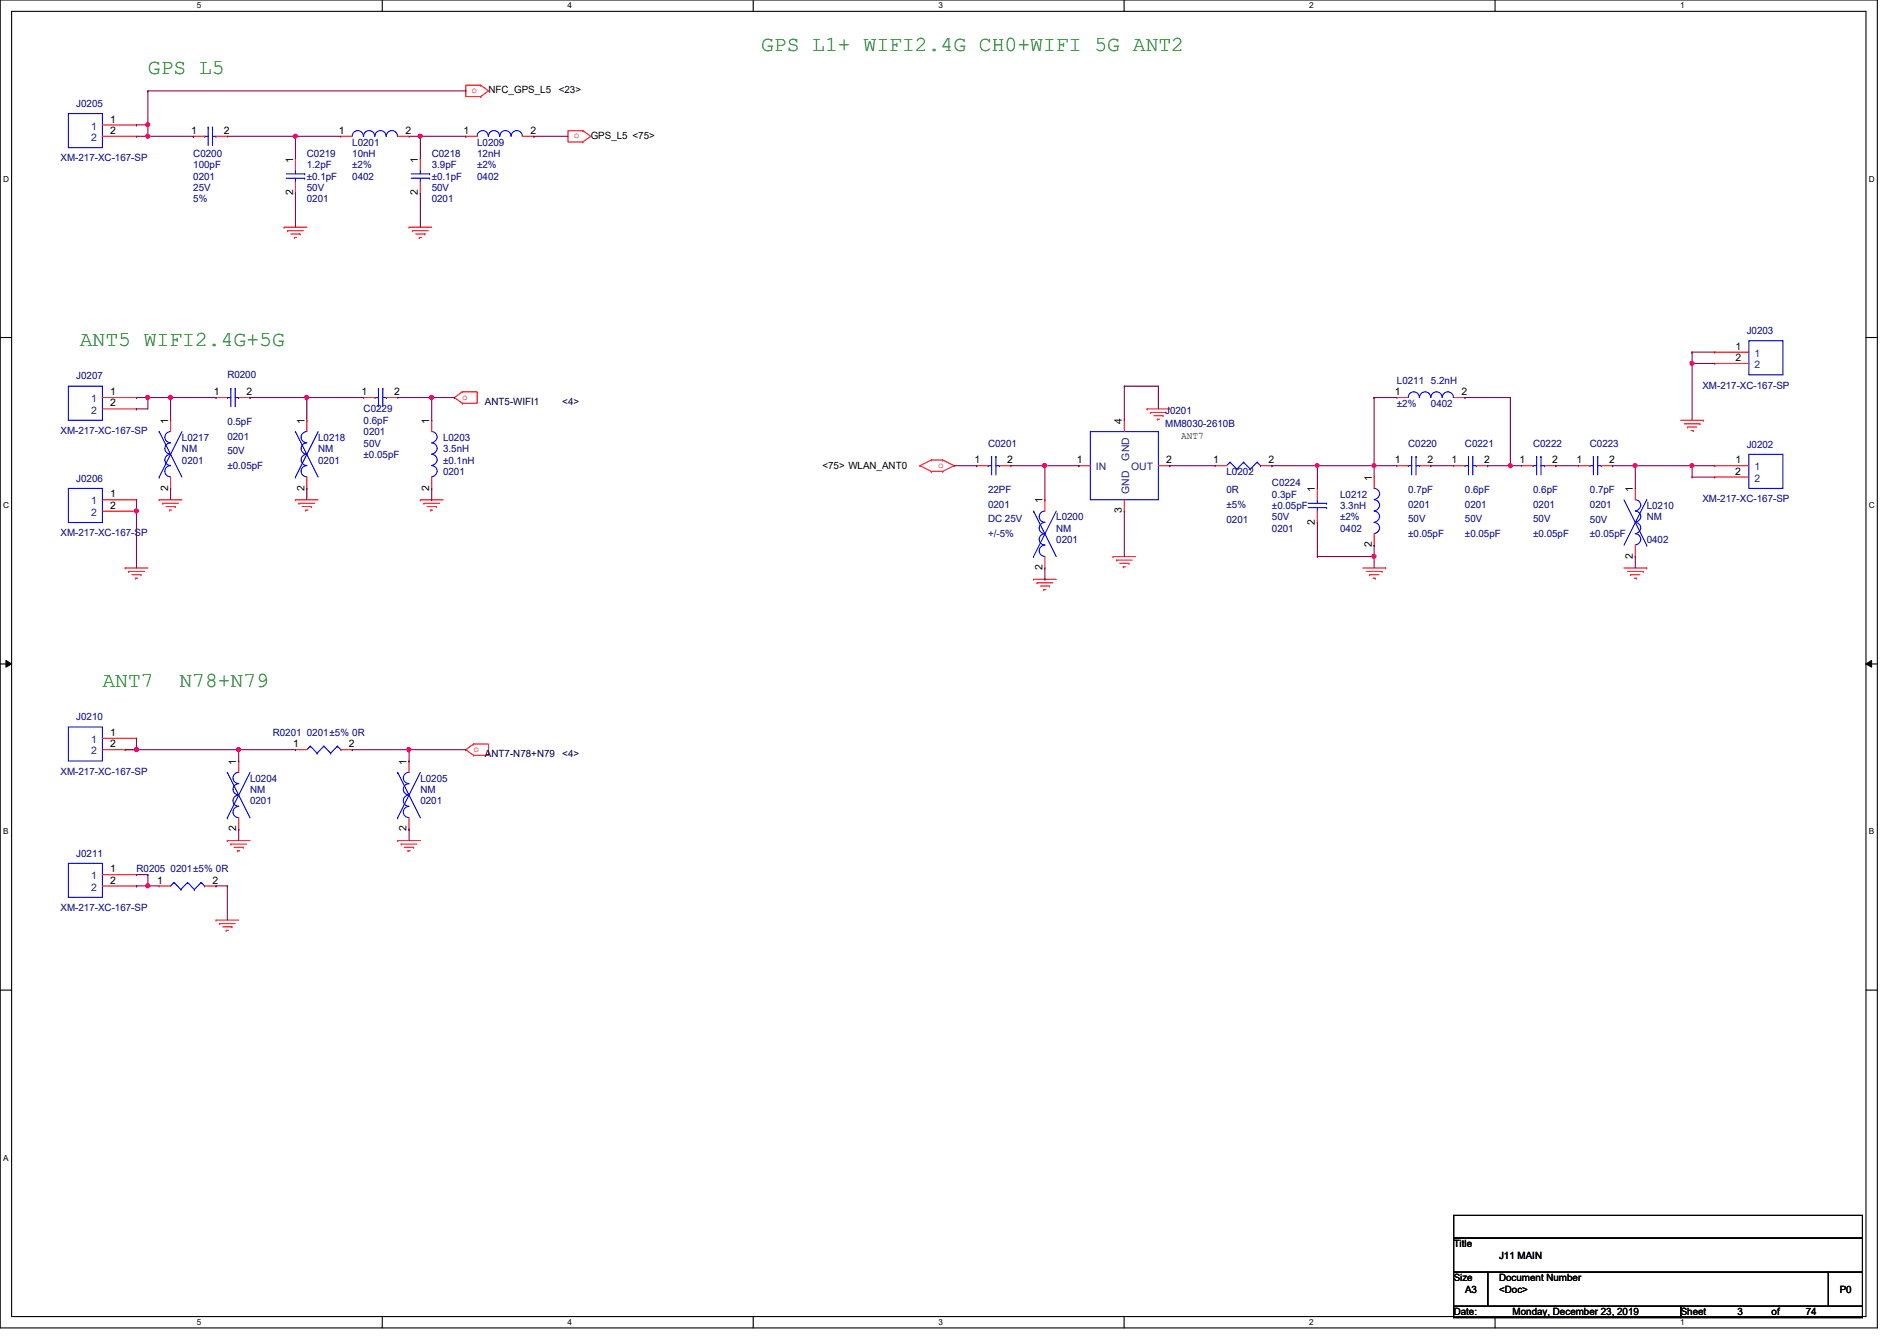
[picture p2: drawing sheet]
<svg xmlns="http://www.w3.org/2000/svg" width="297mm" height="210mm" viewBox="0 0 297 210" stroke-linecap="round" stroke-linejoin="round" font-family="sans-serif">
<path d="M0 0h294v207.9h-294zM1.8 1.8h290.4v204.3h-290.4z" fill="none" stroke="#000" stroke-width=".17"/>
<g fill="#fff">
<path d="M30.8 .2h.7v1.4h-.7z"/>
<path d="M30.8 206.2h.7v1.4h-.7z"/>
</g>
<path d="M59.9 0v1.8M59.9 206.1v1.8" fill="none" stroke="#000" stroke-width=".17"/>
<g fill="#fff">
<path d="M88.9 .2h.6v1.4h-.6z"/>
<path d="M88.9 206.2h.6v1.4h-.6z"/>
</g>
<path d="M117.9 0v1.8M117.9 206.1v1.8" fill="none" stroke="#000" stroke-width=".17"/>
<g fill="#fff">
<path d="M146.9 .2h.7v1.4h-.7z"/>
<path d="M146.9 206.2h.7v1.4h-.7z"/>
</g>
<path d="M176 0v1.8M176 206.1v1.8" fill="none" stroke="#000" stroke-width=".17"/>
<g fill="#fff">
<path d="M205 .2h.7v1.4h-.7z"/>
<path d="M205 206.2h.7v1.4h-.7z"/>
</g>
<path d="M234.1 0v1.8M234.1 206.1v1.8" fill="none" stroke="#000" stroke-width=".17"/>
<g fill="#fff">
<path d="M263.1 .2h.7v1.4h-.7z"/>
<path d="M263.1 206.2h.7v1.4h-.7z"/>
<path d="M.5 27.3h.9v1.4h-.9z"/>
<path d="M292.6 27.3h.9v1.4h-.9z"/>
<path d="M.5 78.4h.9v1.4h-.9z"/>
<path d="M292.6 78.4h.9v1.4h-.9z"/>
</g>
<path d="M0 52.8h1.8M292.2 52.8h1.8" fill="none" stroke="#000" stroke-width=".17"/>
<g fill="#fff">
<path d="M.5 129.5h.8v1.4h-.8z"/>
<path d="M292.6 129.5h.8v1.4h-.8z"/>
</g>
<path d="M0 103.9h1.8M292.2 103.9h1.8" fill="none" stroke="#000" stroke-width=".17"/>
<path d="M.9 103.4l.9 .5-.9 .5zM292.2 103.9l.9-.5v1z" fill="#000"/>
<path d="M.9 103.4l.9 .5-.9 .5zM292.2 103.9l.9-.5v1z" fill="none" stroke="#000" stroke-width=".16"/>
<path d="M.5 180.5h.8v1.4h-.8z" fill="#fff"/>
<path d="M0 155h1.8M292.2 155h1.8M227.6 190.2h64v3.6h-64zM227.6 193.8h64v5.3h-64zM227.6 199.1h5.4v5.4h-5.4zM233 199.1h53.3v5.4h-53.3zM286.3 199.1h5.3v5.4h-5.3zM227.6 204.5h35.6v1.7h-35.6zM263.2 204.5h28.4v1.7h-28.4z" fill="none" stroke="#000" stroke-width=".17"/>
<g fill="none" stroke="#f00" stroke-width=".17">
<path d="M16 19.6h5.4M21.4 19.6h.1M75.3 13.3h.1M75.3 15.1h.1M75.3 13.3h-2.4v1.8h2.4M75.3 13.3l1.2 .9-1.2 .9M16 21.3h5.4M21.4 21.3h.1M30.3 21.3h.1M30.3 21.3h1.7M33.8 21.3h1.8M35.6 21.3h.1"/>
<path d="M44.5 35.6h.1M44.5 35.6h3.5M45 36.1h.1M45 36.1h2.5M45.5 36.6h1.5M46.1 37.2h.1M46.1 37.2h.3M46.3 24.9h.1M46.3 30.2h.1M46.3 24.9v1.8M46.3 28.4v1.8M47 36.6h.1"/>
<path d="M53.4 21.3h.1M53.4 21.3h1.8M62.3 21.3h1.7M64 21.3h.1M64 35.6h.1M64 35.6h3.6M64.6 36.1h.1M64.6 36.1h2.5M65.1 36.6h1.4M65.7 37.2h.1M65.7 37.2h.3M65.8 24.9h.1"/>
<path d="M65.8 30.2h.1M65.8 24.9v1.8M65.8 28.4v1.8M66.5 36.6h.1M72.9 21.3h.1M72.9 21.3h1.8M81.8 21.3h1.8M83.6 21.3h.1M91.3 20.4h.1M91.3 22.2h.1M91.3 20.4h-2.4v1.8h2.4M91.3 20.4l1.2 .9-1.2 .9"/>
<path d="M268.5 55.1h.1M268.5 56.9h.1M268.5 55.1h5.3M268.5 56.9h5.3M16 64h5.4M16 62.2h5.4M16 78.2h5.4M21.4 62.2h.1M21.4 64h.1M21.4 78.2h.1M24.9 78.2h.1M24.9 78.2h3.6"/>
<path d="M25.5 78.8h.1M25.5 78.8h2.4M26 79.3h1.4M26.5 79.8h.1M26.5 79.8h.4M26.7 65.8h.1M26.7 76.5h.1M26.7 65.8v1.8M26.7 74.7v1.8M27.4 79.3h.1M33.8 62.2h.1M33.8 62.2h1.8"/>
<path d="M37.4 62.2h1.8M39.2 62.2h.1M46.3 78.2h.1M46.3 78.2h3.5M46.8 78.8h.1M46.8 78.8h2.5M47.3 79.3h1.5M47.9 79.8h.1M47.9 79.8h.3M48 65.8h.1M48 76.5h.1M48 65.8v1.8"/>
<path d="M48 74.7v1.8M48.8 79.3h.1M56.9 62.2h.1M56.9 62.2h1.8M60.5 62.2h1.8M62.3 62.2h.1M65.8 78.2h.1M65.8 78.2h3.6M66.4 78.8h.1M66.4 78.8h2.4M66.9 79.3h1.4M67.4 79.8h.1"/>
<path d="M67.4 79.8h.4M67.6 65.8h.1M67.6 76.5h.1M67.6 65.8v1.8M67.6 74.7v1.8M68.3 79.3h.1M72.4 61.3h.1M72.4 63.1h.1M72.4 61.3h2.3v1.8h-2.3M72.4 61.3l-1.2 .9 1.2 .9M144.1 72.9h.1M144.1 72.9l1.7 .9"/>
<path d="M145.8 72h.1M145.8 73.8h.1M145.8 72h1.8M145.8 72l-1.7 .9M145.8 73.8h1.8M147.6 72h.1M147.6 73.8h.1M147.6 72l1.8 .9M149.4 72.9h.1M149.4 72.9l-1.8 .9M152.9 72.9h.1M152.9 72.9h1.8"/>
<path d="M156.5 72.9h1.8M158.3 72.9h.1M163.6 78.2h.1M163.6 78.2v1.8M168.9 72.9h.1M168.9 72.9h1.8M176.1 65.8h.1M176.1 65.8v1.8M176.1 78.2v1.8M179.6 64h.1M179.6 64h3.6M180.2 64.6h.1"/>
<path d="M180.2 64.6h2.4M180.7 65.1h1.4M181.2 65.6h.1M181.2 65.6h.4M181.4 72.9h1.8M182.1 65.1h.1M183.2 72.9h.1M190.3 72.9h.1M190.3 72.9h1.8M197.4 72.9h1.8M199.2 72.9h.1M206.3 76.5h.1"/>
<path d="M206.3 76.5v1.7M215.2 74.7h.1M215.2 74.7v1.8M218.7 72.9h.1M218.7 72.9h1.8M218.7 62.2h.1M218.7 62.2h1.8M222.3 72.9h1.8M224.1 72.9h.1M227.6 72.9h.1M227.6 72.9h1.8M227.6 62.2h1.8"/>
<path d="M229.4 62.2h.1M231.2 72.9h1.7M232.9 72.9h.1M238.3 72.9h.1M238.3 72.9h1.8M241.8 72.9h1.8M243.6 72.9h.1M247.2 72.9h.1M247.2 72.9h1.8M250.7 72.9h1.8M252.5 72.9h.1M256.1 76.5h.1"/>
<path d="M256.1 76.5v1.7M263.2 65.8h3.5M263.7 66.3h2.5M264.2 66.8h.1M264.2 66.8h1.5M264.8 67.4h.3M265.1 67.4h.1M266.2 66.3h.1M266.7 65.8h.1M268.5 72.9h.1M268.5 74.7h.1M268.5 72.9h5.3"/>
<path d="M268.5 74.7h5.3M16 80h5.4M19.6 88.9h.1M19.6 88.9h3.6M20.1 89.4h.1M20.1 89.4h2.5M20.7 90h1.4M21.2 90.5h.1M21.2 90.5h.3M21.4 80h.1M22.1 90h.1M161.8 90.7h.1"/>
<path d="M161.8 90.7h3.6M162.4 91.2h.1M162.4 91.2h2.4M162.9 91.7h1.4M163.4 92.3h.1M163.4 92.3h.4M163.6 88.9h.1M163.6 87.1v1.8M164.3 91.7h.1M174.3 87.1h.1M174.3 87.1h3.5M174.8 87.7h.1"/>
<path d="M174.8 87.7h2.5M175.3 88.2h1.5M175.9 88.7h.1M175.9 88.7h.3M176.1 80h.1M176.8 88.2h.1M206.3 81.8h.1M206.3 80v1.8M213.4 88.9h3.6M213.9 89.4h2.5M214.5 90h.1M214.5 90h1.4"/>
<path d="M215 90.5h.3M215.2 85.3h.1M215.2 83.6v1.7M215.3 90.5h.1M216.4 89.4h.1M217 88.9h.1M254.3 88.9h3.5M254.8 89.4h2.5M255.3 90h.1M255.3 90h1.5M255.9 90.5h.3M256.1 87.1h.1"/>
<path d="M256.1 85.3v1.8M256.2 90.5h.1M257.3 89.4h.1M257.8 88.9h.1M16 115.6h5.4M16 117.3h5.4M21.4 115.6h.1M21.4 117.3h.1M37.4 119.1h.1M37.4 119.1v1.8M46.3 117.3h.1M46.3 117.3h1.7"/>
<path d="M53.4 117.3h1.8M55.2 117.3h.1M64 119.1h.1M64 119.1v1.8M74.2 116.5h.1M74.2 118.2h.1M74.2 116.5h2.3v1.7h-2.3M74.2 116.5l-1.3 .8 1.3 .9M16 136.9h5.4M16 138.7h5.4M21.4 136.9h.1M21.4 138.7h.1"/>
<path d="M24.9 138.7h.1M24.9 138.7h1.8M32 138.7h1.8M33.8 138.7h.1M35.6 131.6h.1M35.6 131.6h3.6M36.1 132.1h.1M36.1 132.1h2.5M36.7 132.6h1.4M37.2 133.2h.1M37.2 133.2h.3M37.4 129.8h.1"/>
<path d="M37.4 128v1.8M38.1 132.6h.1M62.3 131.6h.1M62.3 131.6h3.5M62.8 132.1h.1M62.8 132.1h2.5M63.3 132.6h1.5M63.9 133.2h.1M63.9 133.2h.3M64 129.8h.1M64 128v1.8M64.8 132.6h.1"/>
<path d="M33.8 144h.1M33.8 144h3.6M34.4 144.6h.1M34.4 144.6h2.4M34.9 145.1h1.4M35.4 145.6h.1M35.4 145.6h.4M36.3 145.1h.1"/>
</g>
<g fill="none" stroke="#00f" stroke-width=".17">
<path d="M10.7 17.8h5.3v5.3h-5.3zM32.6 19.9h.1M32.6 19.9v2.9M33.3 19.9h.1M33.3 19.9v2.9M32 21.3h.1M32 21.3h.6M33.3 21.3h.5M33.8 21.3h.1M44.8 27.2h2.9M44.8 27.9h2.9M46.3 26.7h.1"/>
<path d="M46.3 28.4h.1M46.3 26.7v.5M46.3 27.9v.5M47.7 27.2h.1M47.7 27.9h.1M55.2 21.3a.87 .87 0 0 1 .8-.9 .87 .87 0 0 1 .9 .9M56.9 21.3a.87 .87 0 0 1 .9-.9 .87 .87 0 0 1 .9 .9M58.7 21.3a.87 .87 0 0 1 .9-.9 .87 .87 0 0 1 .8 .9M60.5 21.3a.87 .87 0 0 1 .9-.9 .87 .87 0 0 1 .8 .9M64.4 27.2h2.9M64.4 27.9h2.9M65.8 26.7h.1"/>
<path d="M65.8 28.4h.1M65.8 26.7v.5M65.8 27.9v.5M67.3 27.2h.1M67.3 27.9h.1M74.7 21.3a.87 .87 0 0 1 .9-.9 .87 .87 0 0 1 .8 .9M76.5 21.3a.87 .87 0 0 1 .9-.9 .87 .87 0 0 1 .8 .9M78.3 21.3a.87 .87 0 0 1 .8-.9 .87 .87 0 0 1 .9 .9M80 21.3a.87 .87 0 0 1 .9-.9 .87 .87 0 0 1 .9 .9M273.8 53.3h5.4v5.4h-5.4zM10.7 60.4h5.3v5.4h-5.3zM10.7 76.5h5.3v5.3h-5.3z"/>
<path d="M24.9 67.6h.1M24.9 74.7h.1M24.9 67.6l3.6 7.1M26.7 67.6a.87 .87 0 0 0-.9 .8 .87 .87 0 0 0 .9 .9M26.7 69.3a.87 .87 0 0 0-.9 .9 .87 .87 0 0 0 .9 .9M26.7 71.1a.87 .87 0 0 0-.9 .9 .87 .87 0 0 0 .9 .9M26.7 72.9a.87 .87 0 0 0-.9 .9 .87 .87 0 0 0 .9 .8M28.5 67.6l-3.6 7.1M35.6 62.2h.1M35.6 62.2h.5M36.1 60.8h.1M36.1 60.8v2.9"/>
<path d="M36.8 60.8h.1M36.8 62.2h.6M36.8 60.8v2.9M37.4 62.2h.1M46.3 67.6h.1M46.3 74.7h.1M46.3 67.6l3.5 7.1M48 67.6a.87 .87 0 0 0-.8 .8 .87 .87 0 0 0 .8 .9M48 69.3a.87 .87 0 0 0-.8 .9 .87 .87 0 0 0 .8 .9M48 71.1a.87 .87 0 0 0-.8 .9 .87 .87 0 0 0 .8 .9M48 72.9a.87 .87 0 0 0-.8 .9 .87 .87 0 0 0 .8 .8M49.8 67.6l-3.5 7.1"/>
<path d="M58.7 62.2h.1M58.7 62.2h.6M59.3 60.8h.1M59.3 60.8v2.9M59.9 60.8h.1M59.9 60.8v2.9M59.9 62.2h.6M60.5 62.2h.1M67.6 67.6a.87 .87 0 0 1 .8 .8 .87 .87 0 0 1-.8 .9M67.6 69.3a.87 .87 0 0 1 .8 .9 .87 .87 0 0 1-.8 .9M67.6 71.1a.87 .87 0 0 1 .8 .9 .87 .87 0 0 1-.8 .9M67.6 72.9a.87 .87 0 0 1 .8 .9 .87 .87 0 0 1-.8 .8"/>
<path d="M154.7 72.9h.1M154.7 72.9h.6M155.3 71.5h.1M155.3 71.5v2.8M155.9 71.5h.1M155.9 72.9h.6M155.9 71.5v2.8M156.5 72.9h.1M170.7 67.6h10.7v10.6h-10.7zM192.6 72.3h.1M192.6 72.3l-.5 .6M192.6 72.3l1.1 1.1"/>
<path d="M193.7 73.4h.1M194.7 72.3h.1M194.7 72.3l-1 1.1M194.7 72.3l1.1 1.1M195.8 73.4h.1M196.8 72.3h.1M196.8 72.3l-1 1.1M196.8 72.3l.6 .6M197.4 72.9h.1M204.8 78.8h2.9M204.8 79.5h2.9M206.3 78.2h.1"/>
<path d="M206.3 78.2v.6M206.3 79.5v.5M207.7 78.8h.1M207.7 79.5h.1M215.2 76.5a.87 .87 0 0 1 .8 .8 .87 .87 0 0 1-.8 .9M215.2 78.2a.87 .87 0 0 1 .8 .9 .87 .87 0 0 1-.8 .9M220.5 72.9h.1M220.5 72.9h.6M220.5 62.2a.87 .87 0 0 1 .9-.9 .87 .87 0 0 1 .8 .9M221.1 71.5h.1M221.1 71.5v2.8M221.7 71.5h.1"/>
<path d="M221.7 72.9h.6M221.7 71.5v2.8M222.3 72.9h.1M222.3 62.2a.87 .87 0 0 1 .9-.9 .87 .87 0 0 1 .8 .9M224.1 62.2a.87 .87 0 0 1 .8-.9 .87 .87 0 0 1 .9 .9M225.8 62.2a.87 .87 0 0 1 .9-.9 .87 .87 0 0 1 .9 .9M229.4 72.9h.1M229.4 72.9h.5M229.9 71.5h.1M229.9 71.5v2.8M230.6 71.5h.1M230.6 72.9h.6"/>
<path d="M230.6 71.5v2.8M231.2 72.9h.1M240.1 72.9h.1M240.1 72.9h.5M240.6 71.5h.1M240.6 71.5v2.8M241.3 71.5h.1M241.3 72.9h.5M241.3 71.5v2.8M241.8 72.9h.1M249 72.9h.1M249 72.9h.5"/>
<path d="M249.5 71.5h.1M249.5 71.5v2.8M250.2 71.5h.1M250.2 71.5v2.8M250.2 72.9h.5M250.7 72.9h.1M254.3 78.2l3.5 7.1M256.1 78.2a.87 .87 0 0 1 .8 .9 .87 .87 0 0 1-.8 .9M257.8 78.2h.1M257.8 78.2l-3.5 7.1M273.8 71.1h5.4v5.4h-5.4zM161.8 80h.1"/>
<path d="M161.8 87.1h.1M161.8 80l3.6 7.1M163.6 80a.87 .87 0 0 0-.9 .9 .87 .87 0 0 0 .9 .8M163.6 81.8a.87 .87 0 0 0-.9 .9 .87 .87 0 0 0 .9 .8M163.6 83.6a.87 .87 0 0 0-.9 .8 .87 .87 0 0 0 .9 .9M163.6 85.3a.87 .87 0 0 0-.9 .9 .87 .87 0 0 0 .9 .9M165.4 80l-3.6 7.1M206.3 80h.1M215.2 80a.87 .87 0 0 1 .8 .9 .87 .87 0 0 1-.8 .8M215.2 81.8a.87 .87 0 0 1 .8 .9 .87 .87 0 0 1-.8 .8M256.1 80a.87 .87 0 0 1 .8 .9 .87 .87 0 0 1-.8 .8M256.1 81.8a.87 .87 0 0 1 .8 .9 .87 .87 0 0 1-.8 .8"/>
<path d="M256.1 83.6a.87 .87 0 0 1 .8 .8 .87 .87 0 0 1-.8 .9M257.8 85.3h.1M10.7 113.8h5.3v5.3h-5.3zM48.6 116.8h.1M48.6 116.8l-.6 .5M48.6 116.8l1.1 1.1M49.7 117.9h.1M50.7 116.8h.1M50.7 116.8l-1 1.1M50.7 116.8l1.1 1.1M51.8 117.9h.1M52.8 116.8h.1"/>
<path d="M52.8 116.8l-1 1.1M52.8 116.8l.6 .5M53.4 117.3h.1M10.7 135.1h5.3v5.4h-5.3zM27.3 138.1h.1M27.3 138.1l-.6 .6M27.3 138.1l1 1.1M28.3 139.2h.1M29.4 138.1h.1M29.4 138.1l-1.1 1.1M29.4 138.1l1 1.1M30.4 139.2h.1"/>
<path d="M31.5 138.1h.1M31.5 138.1l-1.1 1.1M31.5 138.1l.5 .6M32 138.7h.1M35.6 120.9h.1M35.6 128h.1M35.6 120.9l3.6 7.1M37.4 120.9a.87 .87 0 0 0-.9 .9 .87 .87 0 0 0 .9 .8M37.4 122.7a.87 .87 0 0 0-.9 .8 .87 .87 0 0 0 .9 .9M37.4 124.5a.87 .87 0 0 0-.9 .8 .87 .87 0 0 0 .9 .9M37.4 126.2a.87 .87 0 0 0-.9 .9 .87 .87 0 0 0 .9 .9M39.2 120.9l-3.6 7.1"/>
<path d="M62.3 120.9h.1M62.3 128h.1M62.3 120.9l3.5 7.1M64 120.9a.87 .87 0 0 0-.8 .9 .87 .87 0 0 0 .8 .8M64 122.7a.87 .87 0 0 0-.8 .8 .87 .87 0 0 0 .8 .9M64 124.5a.87 .87 0 0 0-.8 .8 .87 .87 0 0 0 .8 .9M64 126.2a.87 .87 0 0 0-.8 .9 .87 .87 0 0 0 .8 .9M65.8 120.9l-3.5 7.1"/>
</g>
<path d="M21.4 19.6h.1M21.4 19.6h1.8M65.8 21.3h.1M65.8 21.3h7.1M65.8 21.3v3.6M72.9 21.3h.1" fill="none" stroke="#800040" stroke-width=".17"/>
<circle cx="65.8" cy="21.3" r=".32" fill="#f0f"/>
<circle cx="65.8" cy="21.3" r=".32" fill="none" stroke="#f0f" stroke-width=".17"/>
<g fill="none" stroke="#800040" stroke-width=".17">
<path d="M21.4 21.3h1.8M23.2 21.3h.1M46.3 21.3h.1M46.3 30.2h.1M46.3 21.3h7.1M46.3 21.3v3.6M46.3 30.2v5.4M65.8 30.2h.1M65.8 30.2v5.4M83.6 21.3h.1M83.6 21.3h5.3M21.4 78.2h.1"/>
<path d="M21.4 78.2v1.8"/>
</g>
<circle cx="21.3" cy="80" r=".32" fill="#f0f"/>
<circle cx="21.3" cy="80" r=".32" fill="none" stroke="#f0f" stroke-width=".17"/>
<path d="M48 62.2h.1M48 62.2h8.9M62.3 62.2h5.3M67.6 62.2h.1" fill="none" stroke="#800040" stroke-width=".17"/>
<circle cx="48" cy="62.2" r=".32" fill="#f0f"/>
<circle cx="48" cy="62.2" r=".32" fill="none" stroke="#f0f" stroke-width=".17"/>
<path d="M23.2 62.2h3.5M26.7 62.2h.1M39.2 62.2h.1M39.2 62.2h8.8M48 76.5h.1M48 76.5v1.7M21.4 115.6h.1M21.4 115.6v1.7M23.2 136.9h.1M23.2 136.9v1.8" fill="none" stroke="#800040" stroke-width=".17"/>
<circle cx="23.1" cy="138.7" r=".32" fill="#f0f"/>
<circle cx="23.1" cy="138.7" r=".32" fill="none" stroke="#f0f" stroke-width=".17"/>
<path d="M19.6 117.3h.1M19.6 117.3h17.8M37.4 117.3h.1M64 117.3h8.9M72.9 117.3h.1" fill="none" stroke="#800040" stroke-width=".17"/>
<circle cx="21.3" cy="117.3" r=".32" fill="#f0f"/>
<circle cx="21.3" cy="117.3" r=".32" fill="none" stroke="#f0f" stroke-width=".17"/>
<path d="M21.4 62.2h.1M21.4 62.2h1.8M21.4 80h.1M21.4 80v8.9" fill="none" stroke="#800040" stroke-width=".17"/>
<circle cx="23.1" cy="62.2" r=".32" fill="#f0f"/>
<circle cx="23.1" cy="62.2" r=".32" fill="none" stroke="#f0f" stroke-width=".17"/>
<path d="M264.9 55.1h.1M264.9 56.9h.1M264.9 55.1h3.6M264.9 55.1v1.8M264.9 56.9h3.6M21.4 64h.1M23.2 62.2h.1M23.2 62.2v1.8h-1.8" fill="none" stroke="#800040" stroke-width=".17"/>
<circle cx="264.9" cy="56.9" r=".32" fill="#f0f"/>
<circle cx="264.9" cy="56.9" r=".32" fill="none" stroke="#f0f" stroke-width=".17"/>
<path d="M264.9 56.9h.1M264.9 56.9v8.9M176.1 60.4h.1M176.1 60.4h5.3M176.1 60.4v5.4M181.4 60.4h.1M181.4 60.4v3.6M215.2 62.2h.1M215.2 62.2h3.5M215.2 62.2v10.7" fill="none" stroke="#800040" stroke-width=".17"/>
<circle cx="215.1" cy="72.9" r=".32" fill="#f0f"/>
<circle cx="215.1" cy="72.9" r=".32" fill="none" stroke="#f0f" stroke-width=".17"/>
<path d="M229.4 62.2h.1M229.4 62.2h7.1M236.5 62.2h.1M236.5 62.2v10.7" fill="none" stroke="#800040" stroke-width=".17"/>
<circle cx="236.5" cy="72.9" r=".32" fill="#f0f"/>
<circle cx="236.5" cy="72.9" r=".32" fill="none" stroke="#f0f" stroke-width=".17"/>
<path d="M183.2 72.9h.1M183.2 72.9h7.1M199.2 72.9h.1M199.2 72.9h7.1" fill="none" stroke="#800040" stroke-width=".17"/>
<circle cx="206.3" cy="72.9" r=".32" fill="#f0f"/>
<circle cx="206.3" cy="72.9" r=".32" fill="none" stroke="#f0f" stroke-width=".17"/>
<g fill="none" stroke="#800040" stroke-width=".17">
<path d="M206.3 72.9h.1M206.3 72.9v3.6M206.3 72.9h12.4M215.2 72.9h.1M215.2 72.9v1.8M224.1 72.9h.1M224.1 72.9h3.5M232.9 72.9h.1M232.9 72.9h5.4M236.5 72.9h.1M243.6 72.9h.1M243.6 72.9h3.6"/>
<path d="M252.5 72.9h.1M252.5 72.9h12.4M256.1 72.9h.1"/>
</g>
<circle cx="264.9" cy="72.9" r=".32" fill="#f0f"/>
<circle cx="264.9" cy="72.9" r=".32" fill="none" stroke="#f0f" stroke-width=".17"/>
<circle cx="256" cy="72.9" r=".32" fill="#f0f"/>
<circle cx="256" cy="72.9" r=".32" fill="none" stroke="#f0f" stroke-width=".17"/>
<g fill="none" stroke="#800040" stroke-width=".17">
<path d="M256.1 72.9h.1M256.1 72.9v3.6M264.9 72.9h.1M264.9 74.7h.1M264.9 72.9h3.6M264.9 72.9v1.8M264.9 74.7h3.6M176.1 80h.1M176.1 80v7.1M206.3 81.8h.1M206.3 87.1h.1M206.3 81.8v5.3"/>
<path d="M206.3 87.1h8.9M215.2 85.3h.1M215.2 87.1h.1M215.2 85.3v3.6"/>
</g>
<circle cx="215.1" cy="87.1" r=".32" fill="#f0f"/>
<circle cx="215.1" cy="87.1" r=".32" fill="none" stroke="#f0f" stroke-width=".17"/>
<g fill="none" stroke="#800040" stroke-width=".17">
<path d="M23.2 14.2h.1M23.2 14.2v5.4M256.1 87.1h.1M256.1 87.1v1.8M21.4 136.9h.1M21.4 138.7h.1M21.4 138.7h3.5M21.4 136.9h1.8M23.2 138.7h.1M33.8 138.7h.1M33.8 138.7h1.8M35.6 138.7h.1"/>
<path d="M35.6 138.7v5.3"/>
</g>
<circle cx="23.1" cy="19.5" r=".32" fill="#f0f"/>
<circle cx="23.1" cy="19.5" r=".32" fill="none" stroke="#f0f" stroke-width=".17"/>
<path d="M23.2 14.2h49.7M72.9 14.2h.1M26.7 62.2h.1M26.7 62.2v3.6" fill="none" stroke="#800040" stroke-width=".17"/>
<circle cx="26.7" cy="62.2" r=".32" fill="#f0f"/>
<circle cx="26.7" cy="62.2" r=".32" fill="none" stroke="#f0f" stroke-width=".17"/>
<path d="M23.2 19.6v1.7M23.2 21.3h.1M23.2 21.3h7.1M30.3 21.3h.1M26.7 76.5h.1M26.7 76.5v1.7M26.7 62.2h7.1M33.8 62.2h.1M48 62.2h.1M48 62.2v3.6M149.4 72.9h3.5M152.9 72.9h.1" fill="none" stroke="#800040" stroke-width=".17"/>
<circle cx="23.1" cy="21.3" r=".32" fill="#f0f"/>
<circle cx="23.1" cy="21.3" r=".32" fill="none" stroke="#f0f" stroke-width=".17"/>
<path d="M35.6 21.3h10.7M46.3 21.3h.1" fill="none" stroke="#800040" stroke-width=".17"/>
<circle cx="46.2" cy="21.3" r=".32" fill="#f0f"/>
<circle cx="46.2" cy="21.3" r=".32" fill="none" stroke="#f0f" stroke-width=".17"/>
<path d="M158.3 72.9h10.6M163.6 72.9h.1M163.6 72.9v5.3M168.9 72.9h.1" fill="none" stroke="#800040" stroke-width=".17"/>
<circle cx="163.6" cy="72.9" r=".32" fill="#f0f"/>
<circle cx="163.6" cy="72.9" r=".32" fill="none" stroke="#f0f" stroke-width=".17"/>
<path d="M64 21.3h1.8M65.8 21.3h.1M67.6 62.2h.1M67.6 62.2v3.6M67.6 62.2h3.6M71.2 62.2h.1M163.6 90.7h.1M163.6 88.9v1.8" fill="none" stroke="#800040" stroke-width=".17"/>
<circle cx="67.6" cy="62.2" r=".32" fill="#f0f"/>
<circle cx="67.6" cy="62.2" r=".32" fill="none" stroke="#f0f" stroke-width=".17"/>
<path d="M67.6 78.2h.1M67.6 76.5v1.7M55.2 117.3h.1M55.2 117.3h8.8" fill="none" stroke="#800040" stroke-width=".17"/>
<circle cx="64" cy="117.3" r=".32" fill="#f0f"/>
<circle cx="64" cy="117.3" r=".32" fill="none" stroke="#f0f" stroke-width=".17"/>
<path d="M37.4 117.3h8.9M46.3 117.3h.1M37.4 129.8h.1M37.4 129.8v1.8" fill="none" stroke="#800040" stroke-width=".17"/>
<circle cx="37.4" cy="117.3" r=".32" fill="#f0f"/>
<circle cx="37.4" cy="117.3" r=".32" fill="none" stroke="#f0f" stroke-width=".17"/>
<path d="M37.4 119.1h.1M37.4 117.3v1.8M64 119.1h.1M64 117.3v1.8M64 129.8h.1M64 129.8v1.8" fill="none" stroke="#800040" stroke-width=".17"/>
<circle cx="65.8" cy="21.3" r=".32" fill="#f0f"/>
<circle cx="65.8" cy="21.3" r=".32" fill="none" stroke="#f0f" stroke-width=".17"/>
<circle cx="21.3" cy="80" r=".32" fill="#f0f"/>
<circle cx="21.3" cy="80" r=".32" fill="none" stroke="#f0f" stroke-width=".17"/>
<circle cx="48" cy="62.2" r=".32" fill="#f0f"/>
<circle cx="48" cy="62.2" r=".32" fill="none" stroke="#f0f" stroke-width=".17"/>
<circle cx="23.1" cy="138.7" r=".32" fill="#f0f"/>
<circle cx="23.1" cy="138.7" r=".32" fill="none" stroke="#f0f" stroke-width=".17"/>
<circle cx="21.3" cy="117.3" r=".32" fill="#f0f"/>
<circle cx="21.3" cy="117.3" r=".32" fill="none" stroke="#f0f" stroke-width=".17"/>
<circle cx="23.1" cy="62.2" r=".32" fill="#f0f"/>
<circle cx="23.1" cy="62.2" r=".32" fill="none" stroke="#f0f" stroke-width=".17"/>
<circle cx="264.9" cy="56.9" r=".32" fill="#f0f"/>
<circle cx="264.9" cy="56.9" r=".32" fill="none" stroke="#f0f" stroke-width=".17"/>
<circle cx="215.1" cy="72.9" r=".32" fill="#f0f"/>
<circle cx="215.1" cy="72.9" r=".32" fill="none" stroke="#f0f" stroke-width=".17"/>
<circle cx="236.5" cy="72.9" r=".32" fill="#f0f"/>
<circle cx="236.5" cy="72.9" r=".32" fill="none" stroke="#f0f" stroke-width=".17"/>
<circle cx="206.3" cy="72.9" r=".32" fill="#f0f"/>
<circle cx="206.3" cy="72.9" r=".32" fill="none" stroke="#f0f" stroke-width=".17"/>
<circle cx="264.9" cy="72.9" r=".32" fill="#f0f"/>
<circle cx="264.9" cy="72.9" r=".32" fill="none" stroke="#f0f" stroke-width=".17"/>
<circle cx="256" cy="72.9" r=".32" fill="#f0f"/>
<circle cx="256" cy="72.9" r=".32" fill="none" stroke="#f0f" stroke-width=".17"/>
<circle cx="215.1" cy="87.1" r=".32" fill="#f0f"/>
<circle cx="215.1" cy="87.1" r=".32" fill="none" stroke="#f0f" stroke-width=".17"/>
<circle cx="23.1" cy="19.5" r=".32" fill="#f0f"/>
<circle cx="23.1" cy="19.5" r=".32" fill="none" stroke="#f0f" stroke-width=".17"/>
<circle cx="26.7" cy="62.2" r=".32" fill="#f0f"/>
<circle cx="26.7" cy="62.2" r=".32" fill="none" stroke="#f0f" stroke-width=".17"/>
<circle cx="23.1" cy="21.3" r=".32" fill="#f0f"/>
<circle cx="23.1" cy="21.3" r=".32" fill="none" stroke="#f0f" stroke-width=".17"/>
<circle cx="46.2" cy="21.3" r=".32" fill="#f0f"/>
<circle cx="46.2" cy="21.3" r=".32" fill="none" stroke="#f0f" stroke-width=".17"/>
<circle cx="163.6" cy="72.9" r=".32" fill="#f0f"/>
<circle cx="163.6" cy="72.9" r=".32" fill="none" stroke="#f0f" stroke-width=".17"/>
<circle cx="67.6" cy="62.2" r=".32" fill="#f0f"/>
<circle cx="67.6" cy="62.2" r=".32" fill="none" stroke="#f0f" stroke-width=".17"/>
<circle cx="64" cy="117.3" r=".32" fill="#f0f"/>
<circle cx="64" cy="117.3" r=".32" fill="none" stroke="#f0f" stroke-width=".17"/>
<circle cx="37.4" cy="117.3" r=".32" fill="#f0f"/>
<circle cx="37.4" cy="117.3" r=".32" fill="none" stroke="#f0f" stroke-width=".17"/>
<g font-size="3.3" fill="#008000">
<text x="23.2" y="11.6">GPS L5</text>
<text x="119.2" y="8">GPS L1+ WIFI2.4G CH0+WIFI 5G ANT2</text>
<text x="12.5" y="54.2">ANT5 WIFI2.4G+5G</text>
<text x="16" y="107.6">ANT7</text>
<text x="28.1" y="107.6">N78+N79</text>
</g>
<g font-size="1.6" fill="#000080">
<text x="11.9" y="16.7">J0205</text>
<text x="55.2" y="22.8">L0201</text>
<text x="74.7" y="22.8">L0209</text>
<text x="9.5" y="25.3">XM-217-XC-167-SP</text>
<text x="30.3" y="24.6">C0200</text>
<text x="30.3" y="26.3">100pF</text>
<text x="30.3" y="28.1">0201</text>
<text x="30.3" y="29.9">25V</text>
<text x="48" y="24.6">C0219</text>
<text x="48" y="26.3">1.2pF</text>
<text x="48" y="29.9">50V</text>
<text x="48" y="28.1">±0.1pF</text>
<text x="55.2" y="24.6">10nH</text>
<text x="55.2" y="26.3">±2%</text>
<text x="55.2" y="28.1">0402</text>
<text x="67.6" y="24.6">C0218</text>
<text x="67.6" y="26.3">3.9pF</text>
<text x="67.6" y="29.9">50V</text>
<text x="67.6" y="28.1">±0.1pF</text>
<text x="74.7" y="24.6">12nH</text>
<text x="74.7" y="26.3">±2%</text>
<text x="74.7" y="28.1">0402</text>
<text x="30.3" y="31.7">5%</text>
<text x="48" y="31.7">0201</text>
<text x="67.6" y="31.7">0201</text>
<text x="273.5" y="52.3">J0203</text>
<text x="11.9" y="59.4">J0207</text>
<text x="35.6" y="59.2">R0200</text>
<text x="56.9" y="64.6">C0229</text>
<text x="182.4" y="64.7">J0201</text>
<text x="218.7" y="60.1">L0211 5.2nH</text>
<text x="218.7" y="63.7">±2%</text>
<text x="224.1" y="63.7">0402</text>
<text x="266.6" y="60.8">XM-217-XC-167-SP</text>
<text x="9.5" y="67.9">XM-217-XC-167-SP</text>
<text x="28.5" y="69">L0217</text>
<text x="28.5" y="70.8">NM</text>
<text x="35.6" y="66.5">0.5pF</text>
<text x="35.6" y="68.8">0201</text>
<text x="35.6" y="71.1">50V</text>
<text x="49.8" y="69">L0218</text>
<text x="49.8" y="70.8">NM</text>
<text x="56.9" y="66.3">0.6pF</text>
<text x="56.9" y="68.1">0201</text>
<text x="56.9" y="69.9">50V</text>
<text x="56.9" y="71.7">±0.05pF</text>
<text x="69.4" y="69">L0203</text>
<text x="69.4" y="70.8">3.5nH</text>
<text x="154.7" y="69.9">C0201</text>
<text x="182.4" y="66.9">MM8030-2610B</text>
<text x="220.5" y="69.9">C0220</text>
<text x="229.4" y="69.9">C0221</text>
<text x="240.1" y="69.9">C0222</text>
<text x="249" y="69.9">C0223</text>
<text x="273.5" y="70.1">J0202</text>
<text x="11.9" y="75.4">J0206</text>
<text x="28.5" y="72.6">0201</text>
<text x="35.6" y="73.4">±0.05pF</text>
<text x="49.8" y="72.6">0201</text>
<text x="69.4" y="72.6">±0.1nH</text>
<text x="69.4" y="74.3">0201</text>
<text x="154.7" y="77.2">22PF</text>
<text x="192.1" y="74.3">L0202</text>
<text x="192.1" y="77.2">0R</text>
<text x="199.2" y="76.1">C0224</text>
<text x="199.2" y="77.9">0.3pF</text>
<text x="209.8" y="77.9">L0212</text>
<text x="220.5" y="77.2">0.7pF</text>
<text x="229.4" y="77.2">0.6pF</text>
<text x="240.1" y="77.2">0.6pF</text>
<text x="249" y="77.2">0.7pF</text>
<text x="9.5" y="83.9">XM-217-XC-167-SP</text>
<text x="154.7" y="79.5">0201</text>
<text x="154.7" y="81.8">DC 25V</text>
<text x="165.4" y="81.4">L0200</text>
<text x="165.4" y="83.2">NM</text>
<text x="192.1" y="79.5">±5%</text>
<text x="192.1" y="81.8">0201</text>
<text x="199.2" y="83.2">0201</text>
<text x="199.2" y="81.4">50V</text>
<text x="199.2" y="79.7">±0.05pF</text>
<text x="209.8" y="79.7">3.3nH</text>
<text x="209.8" y="81.4">±2%</text>
<text x="209.8" y="83.2">0402</text>
<text x="220.5" y="79.5">0201</text>
<text x="220.5" y="81.8">50V</text>
<text x="229.4" y="79.5">0201</text>
<text x="229.4" y="81.8">50V</text>
<text x="240.1" y="79.5">0201</text>
<text x="240.1" y="81.8">50V</text>
<text x="249" y="79.5">0201</text>
<text x="249" y="81.8">50V</text>
<text x="257.8" y="79.7">L0210</text>
<text x="257.8" y="81.4">NM</text>
<text x="266.6" y="78.6">XM-217-XC-167-SP</text>
<text x="154.7" y="84.1">+/-5%</text>
<text x="165.4" y="85">0201</text>
<text x="220.5" y="84.1">±0.05pF</text>
<text x="229.4" y="84.1">±0.05pF</text>
<text x="240.1" y="84.1">±0.05pF</text>
<text x="249" y="84.1">±0.05pF</text>
<text x="257.8" y="85">0402</text>
<text x="11.9" y="112.7">J0210</text>
<text x="42.7" y="115.2">R0201</text>
<text x="48" y="115.2">0201±5% 0R</text>
<text x="9.5" y="121.3">XM-217-XC-167-SP</text>
<text x="39.2" y="122.3">L0204</text>
<text x="39.2" y="124.1">NM</text>
<text x="39.2" y="125.9">0201</text>
<text x="65.8" y="122.3">L0205</text>
<text x="65.8" y="124.1">NM</text>
<text x="65.8" y="125.9">0201</text>
<text x="11.9" y="134.1">J0211</text>
<text x="21.4" y="136.6">R0205</text>
<text x="26.7" y="136.6">0201±5% 0R</text>
<text x="9.5" y="142.6">XM-217-XC-167-SP</text>
</g>
<g font-size="1.6" fill="#f00">
<text x="73.8" y="14.6">o</text>
<text x="89.8" y="21.7">o</text>
<text x="72.4" y="62.6">o</text>
<text x="146.9" y="73.2">o</text>
<text x="74.2" y="117.7">o</text>
</g>
<g font-size="1.6">
<text x="76.5" y="14.6">NFC_GPS_L5</text>
<text x="87.5" y="14.6">&lt;23&gt;</text>
<text x="17.3" y="19.2">1</text>
<text x="17.3" y="21">2</text>
<text x="29.9" y="21">1</text>
<text x="35" y="21">2</text>
<text x="53" y="21">1</text>
<text x="63.5" y="21">2</text>
<text x="72.6" y="21">1</text>
<text x="83.1" y="21">2</text>
<text x="92.5" y="21.7">GPS_L5 &lt;75&gt;</text>
<text x="45.9" y="25.4" transform="rotate(-90 45.9 25.4)">1</text>
<text x="65.4" y="25.4" transform="rotate(-90 65.4 25.4)">1</text>
<text x="45.9" y="30.6" transform="rotate(-90 45.9 30.6)">2</text>
<text x="65.4" y="30.6" transform="rotate(-90 65.4 30.6)">2</text>
<text x="271.7" y="54.7">1</text>
<text x="271.7" y="56.5">2</text>
<text x="17.3" y="61.8">1</text>
<text x="17.3" y="63.6">2</text>
<text x="33.5" y="61.8">1</text>
<text x="38.6" y="61.8">2</text>
<text x="56.6" y="61.8">1</text>
<text x="61.7" y="61.8">2</text>
<text x="218.4" y="61.8">1</text>
<text x="228.8" y="61.8">2</text>
<text x="26.3" y="66.3" transform="rotate(-90 26.3 66.3)">1</text>
<text x="47.7" y="66.3" transform="rotate(-90 47.7 66.3)">1</text>
<text x="67.2" y="66.3" transform="rotate(-90 67.2 66.3)">1</text>
<text x="175.7" y="66.3" transform="rotate(-90 175.7 66.3)">4</text>
<text x="185" y="68.8">ANT7</text>
<text x="17.3" y="77.8">1</text>
<text x="26.3" y="76.8" transform="rotate(-90 26.3 76.8)">2</text>
<text x="47.7" y="76.8" transform="rotate(-90 47.7 76.8)">2</text>
<text x="67.2" y="76.8" transform="rotate(-90 67.2 76.8)">2</text>
<text x="128.8" y="73.4">&lt;75&gt; WLAN_ANT0</text>
<text x="152.6" y="72.5">1</text>
<text x="157.7" y="72.5">2</text>
<text x="168.6" y="72.5">1</text>
<text x="182.6" y="72.5">2</text>
<text x="189.9" y="72.5">1</text>
<text x="198.6" y="72.5">2</text>
<text x="205.9" y="77" transform="rotate(-90 205.9 77)">1</text>
<text x="214.8" y="75.2" transform="rotate(-90 214.8 75.2)">1</text>
<text x="218.4" y="72.5">1</text>
<text x="223.5" y="72.5">2</text>
<text x="227.3" y="72.5">1</text>
<text x="232.4" y="72.5">2</text>
<text x="237.9" y="72.5">1</text>
<text x="243.1" y="72.5">2</text>
<text x="246.8" y="72.5">1</text>
<text x="252" y="72.5">2</text>
<text x="255.7" y="77" transform="rotate(-90 255.7 77)">1</text>
<text x="271.7" y="74.3">2</text>
<text x="271.7" y="72.5">1</text>
<text x="17.3" y="79.6">2</text>
<text x="163.2" y="78.8" transform="rotate(-90 163.2 78.8)">1</text>
<text x="175.7" y="80.3" transform="rotate(-90 175.7 80.3)">3</text>
<text x="205.9" y="82.1" transform="rotate(-90 205.9 82.1)">2</text>
<text x="163.2" y="89.2" transform="rotate(-90 163.2 89.2)">2</text>
<text x="214.8" y="85.7" transform="rotate(-90 214.8 85.7)">2</text>
<text x="255.7" y="87.5" transform="rotate(-90 255.7 87.5)">2</text>
<text x="17.3" y="115.2">1</text>
<text x="17.3" y="117">2</text>
<text x="37" y="119.7" transform="rotate(-90 37 119.7)">1</text>
<text x="45.9" y="117">1</text>
<text x="54.6" y="117">2</text>
<text x="63.7" y="119.7" transform="rotate(-90 63.7 119.7)">1</text>
<text x="37" y="130.1" transform="rotate(-90 37 130.1)">2</text>
<text x="63.7" y="130.1" transform="rotate(-90 63.7 130.1)">2</text>
<text x="17.3" y="136.5">1</text>
<text x="17.3" y="138.3">2</text>
<text x="24.6" y="138.3">1</text>
<text x="33.3" y="138.3">2</text>
<text x="227.6" y="195.2">Title</text>
<text x="234.7" y="197">J11 MAIN</text>
<text x="227.6" y="200.6">Size</text>
<text x="229.4" y="202.4">A3</text>
<text x="234.7" y="200.6">Document Number</text>
<text x="234.7" y="202.4">&lt;Doc&gt;</text>
<text x="288.1" y="202.4">P0</text>
<text x="227.6" y="205.9">Date:</text>
<text x="236.8" y="205.9">Monday, December 23, 2019</text>
<text x="263.2" y="205.9">Sheet</text>
<text x="272.1" y="205.9">3</text>
<text x="277.4" y="205.9">of</text>
<text x="282.7" y="205.9">74</text>
</g>
<g font-size="1.6" fill="#004080">
<text x="14.3" y="20.3">1</text>
<text x="14.3" y="22.1">2</text>
<text x="274.7" y="55.8">1</text>
<text x="274.7" y="57.6">2</text>
<text x="14.3" y="62.9">1</text>
<text x="14.3" y="64.7">2</text>
<text x="171.6" y="73.6">IN</text>
<text x="176.8" y="77.3" transform="rotate(-90 176.8 77.3)">GND</text>
<text x="176.8" y="72.1" transform="rotate(-90 176.8 72.1)">GND</text>
<text x="177.1" y="73.6">OUT</text>
<text x="274.7" y="75.4">2</text>
<text x="274.7" y="73.6">1</text>
<text x="14.3" y="78.9">1</text>
<text x="14.3" y="80.7">2</text>
<text x="14.3" y="116.3">1</text>
<text x="14.3" y="118.1">2</text>
<text x="14.3" y="137.6">1</text>
<text x="14.3" y="139.4">2</text>
</g>
<g font-size="1.6" fill="#000040">
<text x="75.9" y="63.3">ANT5-WIFI1</text>
<text x="88.1" y="63.3">&lt;4&gt;</text>
<text x="75.9" y="118.4">ANT7-N78+N79</text>
<text x="88" y="118.4">&lt;4&gt;</text>
</g>
<g font-size="1.3">
<text x="30.8" y="1.3">5</text>
<text x="88.9" y="1.3">4</text>
<text x="146.9" y="1.3">3</text>
<text x="205" y="1.3">2</text>
<text x="263.1" y="1.3">1</text>
<text x=".5" y="28.4">D</text>
<text x="292.6" y="28.4">D</text>
<text x=".5" y="79.5">C</text>
<text x="292.6" y="79.5">C</text>
<text x=".5" y="130.6">B</text>
<text x="292.6" y="130.6">B</text>
<text x=".5" y="181.7">A</text>
<text x="30.8" y="207.4">5</text>
<text x="88.9" y="207.4">4</text>
<text x="146.9" y="207.4">3</text>
<text x="205" y="207.4">2</text>
<text x="263.1" y="207.4">1</text>
</g>
</svg>
